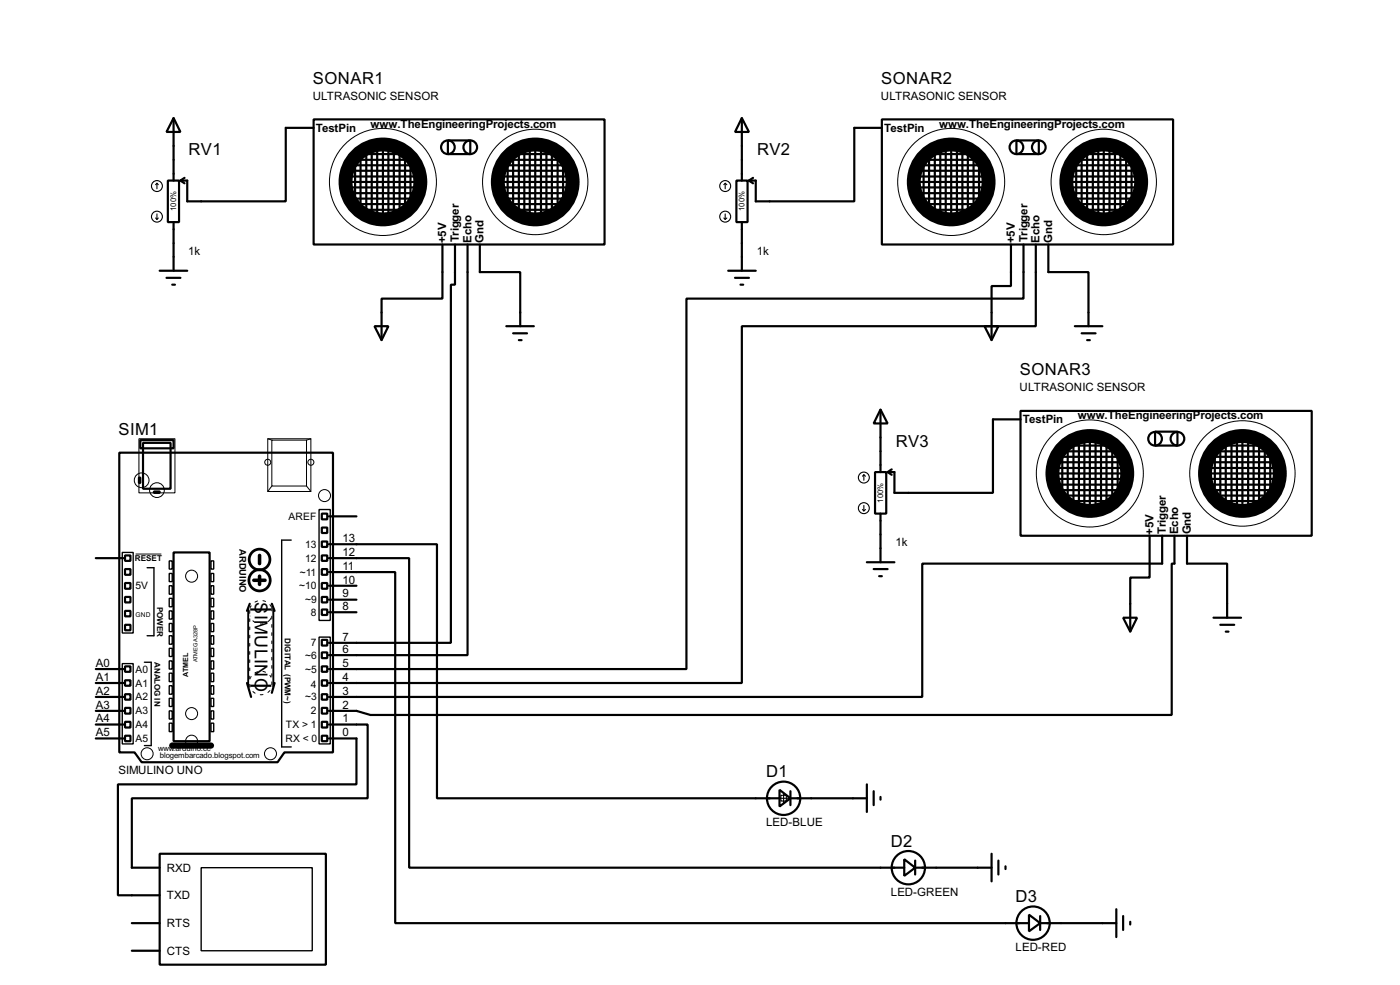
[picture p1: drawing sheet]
<svg xmlns="http://www.w3.org/2000/svg" width="256mm" height="180mm" viewBox="0 0 256 180" stroke-linecap="round" stroke-linejoin="round" font-family="sans-serif">
<g fill="none" stroke="#000" stroke-width=".4">
<path d="M30.8 33.1h2v7.6h-2zM31.8 21.6l1.3 2.6h-2.6zM31.8 21.6v11.5M33.1 33.1l.7 .5M33.8 32.6l-.7 .5M57.5 21.9h53.3v22.9h-53.3zM57.5 23.4h-5.1v13.5h-18.1v-3.8h-1.2M63 34.3h13M63.6 32.3h12.7M63.6 31.3h12.4M63.6 35.4h12.1M63.8 33.3h12.2"/>
<path d="M64.1 30.3h11.6M64.1 29.3h10.9M64.1 36.4h11.4M64.3 37.4h10.9M64.3 38.4h10.4M65.1 30v6.6M65.3 28.2h8.7M66.1 28.5v9.4M67.1 28.2v10.5M68.1 27.5v11.7M69.1 27.5v11.9M70.2 27.5v12.4"/>
<path d="M71.2 27.5v12.4M72.2 27v12.7M73.2 28v11.7M74.2 29.3v9.6M75.2 30.3v6.6M82.1 25.7h4.1v2.5h-4.1zM91.5 31.3h12.2M92 33.3h12.7M92 32.3h12.4M92 34.3h12.4M92.3 30.3h11.4M92.3 29.3h10.4"/>
<path d="M92.3 35.4h11.6M92.8 36.4h11.4M93 30v5.9M93.3 37.4h9.6M93.8 28.2h8.1M94 38.4h7.7M94 28.5v9.4M95.1 28v10.7M96.1 27.2v12M97.1 27.2v12.2M98.1 27.2v12.2M99.1 27.2v12.2"/>
<path d="M100.1 27.5v11.7M101.1 28v10.7M102.2 29.3v8.6M103.2 29.8v7.1M134.9 33.1h2.1v7.6h-2.1zM135.9 21.6l1.3 2.6h-2.5zM135.9 21.6v11.5M137.2 33.1l.8 .5M138 32.6l-.8 .5M161.6 21.9h53.3v22.9h-53.3zM161.6 23.4h-5.1v13.5h-18v-3.8h-1.3M167.2 34.3h12.9"/>
<path d="M167.7 32.3h12.7M167.7 31.3h12.4M167.7 35.4h12.2M167.9 33.3h12.2M168.2 30.3h11.7M168.2 29.3h10.9M168.2 36.4h11.4M168.5 37.4h10.9M168.5 38.4h10.4M169.2 30v6.6M169.5 28.2h8.6M170.2 28.5v9.4"/>
<path d="M171.3 28.2v10.5M172.3 27.5v11.7M173.3 27.5v11.9M174.3 27.5v12.4M175.3 27.5v12.4M176.3 27v12.7M177.3 28v11.7M178.4 29.3v9.6M179.4 30.3v6.6M186.2 25.7h4.1v2.5h-4.1zM195.6 31.3h12.2M196.1 33.3h12.7"/>
<path d="M196.1 32.3h12.5M196.1 34.3h12.5M196.4 30.3h11.4M196.4 29.3h10.4M196.4 35.4h11.7M196.9 36.4h11.4M197.2 30v5.9M197.4 37.4h9.7M197.9 28.2h8.1M198.2 38.4h7.6M198.2 28.5v9.4M199.2 28v10.7"/>
<path d="M200.2 27.2v12M201.2 27.2v12.2M202.2 27.2v12.2M203.3 27.2v12.2M204.3 27.5v11.7M205.3 28v10.7M206.3 29.3v8.6M207.3 29.8v7.1M29.3 49.6h5M30.5 50.9h2.6M31.6 52.1h.5M31.8 40.7v8.9"/>
<path d="M68.6 59.7h2.6l-1.3 2.6zM81.1 44.8v9.9h-11.2v7.6M83.4 44.8v7.3h-.8v65.6h-22.3M85.7 44.8v75.1h-25.4M87.9 44.8v5h7.4v9.9M92.8 59.7h5M133.4 49.6h5.1M134.7 50.9h2.5M135.7 52.1h.5M135.9 40.7v8.9M180.4 59.7h2.5l-1.2 2.6zM185.2 44.8v7.6h-3.5v9.9"/>
<path d="M187.5 44.8v9.9h-61.7v67.8h-65.5M189.8 44.8v14.9h-53.9v65.3h-75.6M192.1 44.8v5h7.3v9.9M196.9 59.7h5.1M94 61h2.6M95.1 62.3h.5M161.3 75l1.3 2.5h-2.5zM161.3 75v11.4M187 75.2h53.3v22.9h-53.3zM187 76.8h-5.1v13.4h-18v-3.8h-1.3M198.2 61h2.5M199.2 62.3h.5"/>
<path d="M211.6 79h4.1v2.6h-4.1zM21.9 82.9h39.1v54.8h-8.9l-1.2 1.8h-24.9l-1.3-1.8h-2.8zM25.5 87.4h.2v1h-.2zM25.7 80.6h6.1v1.5h-6.1zM26.2 81.1h5.1v8.4h-5.1zM28.2 90h1.1v.2h-1.1zM59 94h1v1.1h-1zM59 99.1h1v1h-1zM59 96.6h1v1h-1zM60.3 99.6h19.8v46.5h62.7M60.3 94.5h5M160.3 86.4h2.1v7.6h-2.1z"/>
<path d="M161.3 94v8.9M162.6 86.4l.8 .5M163.4 85.9l-.8 .5M192.6 87.7h12.9M193.1 85.7h12.7M193.1 84.6h12.4M193.1 88.7h12.2M193.3 86.7h12.2M193.6 83.6h11.7M193.6 82.6h10.9M193.6 89.7h11.4M193.9 90.7h10.9"/>
<path d="M193.9 91.7h10.4M194.6 83.4v6.6M194.9 81.6h8.6M195.6 81.8v9.4M196.7 81.6v10.4M197.7 80.8v11.7M198.7 80.8v12M199.7 80.8v12.5M200.7 80.8v12.5M201.7 80.3v12.7M202.7 81.3v11.7M203.8 82.6v9.7"/>
<path d="M204.8 83.6v6.6M210.6 98.1v7.6h-3.5v9.9M212.9 98.1v5.1h-43.9v24.4h-108.7M215.2 98.1v5.1h-.5v27.7h-146.8l-2.6-.8h-5M217.5 98.1v5.1h7.3v9.9M221 84.6h12.2M221.5 86.7h12.7M221.5 85.7h12.5M221.5 87.7h12.5M221.8 83.6h11.4M221.8 82.6h10.4M221.8 88.7h11.7"/>
<path d="M222.3 89.7h11.4M222.6 83.4v5.8M222.8 90.7h9.7M223.3 81.6h8.1M223.6 91.7h7.6M223.6 81.8v9.4M224.6 81.3v10.7M225.6 80.6v11.9M226.6 80.6v12.2M227.6 80.6v12.2M228.7 80.6v12.2M229.7 80.8v11.7"/>
<path d="M230.7 81.3v10.7M231.7 82.6v8.6M232.7 83.1v7.1M17.6 102.2h5.1M22.9 104.2h1v1h-1zM22.9 109.3h1v1h-1zM22.9 114.4h1v1h-1zM22.9 111.8h1v1h-1zM22.9 106.7h1v1.1h-1zM22.9 101.7h1v1h-1zM31.8 101.1h6.6v34.6h-6.6zM45.5 111.6h4.6v13.9h-4.6z"/>
<path d="M45.8 110.5l-.5 1.3M49.8 110.5l.5 1.3M59 101.7h1v1h-1zM59 104.2h1v1h-1zM59 106.7h1v1.1h-1zM59 109.3h1v1h-1zM59 117.1h1v1.1h-1zM59 119.4h1v1.1h-1zM59 111.6h1v1h-1zM60.3 102.2h14.7v56.6h90.7M60.3 104.7h12.1v64.3h116.1M60.3 112.1h5"/>
<path d="M60.3 109.8h5M60.3 107.2h5M158.8 102.9h5.1M160.1 104.2h2.5M161.1 105.5h.5M205.8 113.1h2.5l-1.2 2.5zM222.3 113.1h5.1M223.6 114.4h2.5M224.6 115.6h.5M17.6 135.2h5.1M17.6 132.6h5.1M17.6 130.1h5.1"/>
<path d="M17.6 127.6h5.1M17.6 125h5.1M17.6 122.5h5.1M22.9 122h1v1h-1zM22.9 124.5h1v1h-1zM22.9 127.1h1v1h-1zM22.9 129.6h1v1h-1zM22.9 132.1h1v1.1h-1zM22.9 134.7h1v1h-1zM45.3 125l.7 2.6M50.3 125l-.5 1.8M59 122h1v1h-1z"/>
<path d="M59 124.5h1v1h-1zM59 127.1h1v1h-1zM59 129.6h1v1h-1zM59 132.1h1v1.1h-1zM59 134.7h1v1h-1zM60.3 132.6h7.1v13.5h-43.2v12.7h5.1M60.3 135.2h5v8.4h-43.7v20.3h7.7M29.3 156.3h30.4v20.3h-30.4zM142.8 144.6l2 1.5-2 1.5zM144.8 146.1h14M144.8 144.8v2.6M158.8 143.6v5"/>
<path d="M160.1 144.8v2.6M161.3 145.9v.5M165.7 157.3l2 1.5-2 1.5zM167.7 158.8h14M167.7 157.5v2.6M181.7 156.3v5M182.9 157.5v2.6M184.2 158.6v.5M24.2 169h5.1M24.2 174h5.1M188.5 167.4l2.1 1.6-2.1 1.5zM190.6 169h13.9"/>
<path d="M190.6 167.7v2.5M204.5 166.4v5.1M205.8 167.7v2.5M207.1 168.7v.5"/>
<circle cx="82" cy="27" r="1.25"/>
<circle cx="86.1" cy="27" r="1.25"/>
<circle cx="186.2" cy="27" r="1.25"/>
<circle cx="190.3" cy="27" r="1.25"/>
<circle cx="211.6" cy="80.3" r="1.25"/>
<circle cx="215.7" cy="80.3" r="1.25"/>
<circle cx="143.5" cy="146.1" r="3.1"/>
<circle cx="166.4" cy="158.8" r="3.1"/>
<circle cx="189.2" cy="169" r="3.1"/>
</g>
<g fill="none" stroke="#000" stroke-width=".25">
<path d="M53.4 98.9h-1.8v37.8h1.8M58.5 93.3h2v20.3h-2zM22.4 101.1h2v14.8h-2zM27 103.9h1.2v12.5h-1.2M31 102.7h.6v1.5h-.6zM31 105h.6v1.5h-.6zM31 107.2h.6v1.6h-.6zM31 109.5h.6v1.6h-.6zM31 111.8h.6v1.5h-.6zM31 114.1h.6v1.5h-.6zM31 116.4h.6v1.5h-.6zM31 118.7h.6v1.5h-.6z"/>
<path d="M38.7 102.7h.5v1.5h-.5zM38.7 105h.5v1.5h-.5zM38.7 107.2h.5v1.6h-.5zM38.7 109.5h.5v1.6h-.5zM38.7 111.8h.5v1.5h-.5zM38.7 114.1h.5v1.5h-.5zM38.7 116.4h.5v1.5h-.5zM38.7 118.7h.5v1.5h-.5zM58.5 116.6h2v19.6h-2zM22.4 121.5h2v14.7h-2zM26.5 121.2h1.2v15.3h-1.2M31 121h.6v1.5h-.6z"/>
<path d="M31 123.2h.6v1.6h-.6zM31 125.5h.6v1.6h-.6zM31 127.8h.6v1.5h-.6zM31 130.1h.6v1.5h-.6zM31 132.4h.6v1.5h-.6zM38.7 121h.5v1.5h-.5zM38.7 123.2h.5v1.6h-.5zM38.7 125.5h.5v1.6h-.5zM38.7 127.8h.5v1.5h-.5zM38.7 130.1h.5v1.5h-.5zM38.7 132.4h.5v1.5h-.5zM36.9 158.8h20.3v15.2h-20.3z"/>
</g>
<g fill="none" stroke="#fff" stroke-width=".18">
<path d="M45.8 111.3v14.5M49.8 111.3v14.5"/>
<circle cx="47.8" cy="112.1" r="2.15"/>
<circle cx="47.8" cy="125" r="2.15"/>
</g>
<circle cx="47.8" cy="112.1" r="2.15" fill="none" stroke="#000" stroke-width=".18" stroke-dasharray="2 1 .5 1 .5 1"/>
<g fill="none" stroke="#000" stroke-width=".18" stroke-dasharray=".5 1">
<path d="M49.8 111.3v14.5M45.8 125.8v-14.5"/>
<circle cx="47.8" cy="125" r="2.15"/>
</g>
<g fill="none" stroke="#000" stroke-width=".5">
<circle cx="47.5" cy="106.2" r="1.95"/>
<circle cx="47.5" cy="102.4" r="1.9"/>
</g>
<path d="M46.5 106.2h2.1M47.6 101.7v1.5M47.6 105.5v1.5" fill="none" stroke="#000" stroke-width=".65"/>
<g fill="none" stroke="#000" stroke-width=".18">
<path d="M25.5 80.3h6.6v9.9h-6.6zM49.1 80.3h7.9v9.7h-7.9zM49.1 80.3l.7 .3M49.8 80.6h6.4v8.4h-6.4zM49.8 89l-.7 1M56.2 89l.8 1M57 80.3l-.8 .3M24.9 101.4h4.6"/>
<circle cx="70.1" cy="33.3" r="9.8"/>
<circle cx="98" cy="33.3" r="9.7"/>
<circle cx="174.2" cy="33.3" r="9.8"/>
<circle cx="202.2" cy="33.3" r="9.7"/>
<circle cx="25.9" cy="87.9" r="1.35"/>
<circle cx="28.7" cy="89.7" r="1.35"/>
<circle cx="49" cy="84.6" r=".55"/>
<circle cx="56.9" cy="84.6" r=".55"/>
<circle cx="59.4" cy="90.7" r="1.1"/>
<circle cx="199.6" cy="86.7" r="9.8"/>
<circle cx="227.6" cy="86.7" r="9.7"/>
<circle cx="35.1" cy="105.5" r="1.1"/>
<circle cx="26.9" cy="138" r="1.1"/>
<circle cx="35.1" cy="130.6" r="1.1"/>
<circle cx="35.1" cy="135.7" r="1.1"/>
<circle cx="49.5" cy="138" r="1.1"/>
</g>
<path d="M31.6 136.5h7.1" fill="none" stroke="#000" stroke-width="1.2"/>
<g fill="none" stroke="#000" stroke-width="2.6">
<circle cx="70.1" cy="33.3" r="6.9"/>
<circle cx="98" cy="33.3" r="6.9"/>
<circle cx="174.2" cy="33.3" r="6.9"/>
<circle cx="202.2" cy="33.3" r="6.9"/>
<circle cx="199.6" cy="86.7" r="6.9"/>
<circle cx="227.6" cy="86.7" r="6.9"/>
</g>
<g fill="none" stroke="#000" stroke-width=".2">
<path d="M28.5 39.9l.3 .3M28.8 33.6l-.3 .2M28.8 33.6l.2 .2M28.8 33.6v1M28.8 39.2v1M29 39.9l-.2 .3M132.6 39.9l.3 .3M132.9 33.6l-.3 .2M132.9 33.6l.3 .2M132.9 33.6v1M132.9 39.2v1M133.2 39.9l-.3 .3"/>
<path d="M158 93.3l.3 .2M158.3 86.9l-.3 .3M158.3 86.9l.3 .3M158.3 86.9v1M158.3 92.5v1M158.6 93.3l-.3 .2M142.5 146.1h2.1M143.1 145.6h1v1h-1zM143.6 145.1v2"/>
<circle cx="28.7" cy="39.7" r="1"/>
<circle cx="28.7" cy="34.1" r="1"/>
<circle cx="132.8" cy="34.1" r="1"/>
<circle cx="132.8" cy="39.7" r="1"/>
<circle cx="158.2" cy="93" r="1"/>
<circle cx="158.2" cy="87.4" r="1"/>
</g>
<g font-size="3.7">
<text x="46.7" y="110.3" transform="rotate(90 46.7 110.3)">S</text>
<text x="46.7" y="112.5" transform="rotate(90 46.7 112.5)">IMULINO</text>
</g>
<g font-size="3.4">
<text x="57.3" y="15.3">SONAR1</text>
<text x="161.4" y="15.3">SONAR2</text>
<text x="34.6" y="28.5">RV1</text>
<text x="138.7" y="28.5">RV2</text>
<text x="186.8" y="68.7">SONAR3</text>
<text x="21.7" y="79.7">SIM1</text>
<text x="164.1" y="81.8">RV3</text>
<text x="140.4" y="142.3">D1</text>
<text x="163.2" y="155">D2</text>
<text x="186.1" y="165.1">D3</text>
</g>
<g font-size="2.4">
<text x="57.3" y="18.3">ULTRASONIC SENSOR</text>
<text x="67.9" y="23.3">www.TheEngineeringProjects.com</text>
<text x="161.4" y="18.3">ULTRASONIC SENSOR</text>
<text x="172.1" y="23.3">www.TheEngineeringProjects.com</text>
<text x="57.8" y="24.1">TestPin</text>
<text x="162" y="24.1">TestPin</text>
<text x="34.5" y="46.6">1k</text>
<text x="81.8" y="44.6" transform="rotate(-90 81.8 44.6)">+5V</text>
<text x="84.1" y="44.4" transform="rotate(-90 84.1 44.4)">Trigger</text>
<text x="86.4" y="44.4" transform="rotate(-90 86.4 44.4)">Echo</text>
<text x="88.6" y="44.5" transform="rotate(-90 88.6 44.5)">Gnd</text>
<text x="138.7" y="46.6">1k</text>
<text x="185.9" y="44.6" transform="rotate(-90 185.9 44.6)">+5V</text>
<text x="188.2" y="44.4" transform="rotate(-90 188.2 44.4)">Trigger</text>
<text x="190.5" y="44.4" transform="rotate(-90 190.5 44.4)">Echo</text>
<text x="192.8" y="44.5" transform="rotate(-90 192.8 44.5)">Gnd</text>
<text x="186.8" y="71.6">ULTRASONIC SENSOR</text>
<text x="187.4" y="77.5">TestPin</text>
<text x="197.5" y="76.7">www.TheEngineeringProjects.com</text>
<text x="62.8" y="101.8">12</text>
<text x="62.8" y="99.2">13</text>
<text x="164.1" y="99.9">1k</text>
<text x="211.3" y="97.9" transform="rotate(-90 211.3 97.9)">+5V</text>
<text x="213.6" y="97.7" transform="rotate(-90 213.6 97.7)">Trigger</text>
<text x="215.9" y="97.8" transform="rotate(-90 215.9 97.8)">Echo</text>
<text x="218.2" y="97.8" transform="rotate(-90 218.2 97.8)">Gnd</text>
<text x="62.8" y="106.8">10</text>
<text x="62.8" y="104.3">11</text>
<text x="62.8" y="111.7">8</text>
<text x="62.8" y="109.4">9</text>
<text x="62.8" y="119.5">6</text>
<text x="62.8" y="117.3">7</text>
<text x="17.6" y="124.6">A1</text>
<text x="17.6" y="122.1">A0</text>
<text x="62.8" y="124.6">4</text>
<text x="62.8" y="122.1">5</text>
<text x="17.6" y="129.7">A3</text>
<text x="17.6" y="127.2">A2</text>
<text x="62.8" y="129.7">2</text>
<text x="62.8" y="127.2">3</text>
<text x="17.6" y="134.8">A5</text>
<text x="17.6" y="132.2">A4</text>
<text x="62.8" y="134.8">0</text>
<text x="62.8" y="132.2">1</text>
<text x="21.7" y="141.6">SIMULINO UNO</text>
<text x="140.3" y="151.3">LED-BLUE</text>
<text x="30.5" y="159.5">RXD</text>
<text x="30.5" y="164.6">TXD</text>
<text x="163.2" y="164">LED-GREEN</text>
<text x="30.5" y="169.7">RTS</text>
<text x="30.5" y="174.7">CTS</text>
<text x="186" y="174.1">LED-RED</text>
</g>
<g font-size="2.1">
<text x="52.8" y="95.2">AREF</text>
<text x="55.9" y="100.3">13</text>
<text x="24.8" y="107.9">5V</text>
<text x="54.8" y="107.9">~10</text>
<text x="54.9" y="105.4">~11</text>
<text x="55.9" y="102.8">12</text>
<text x="55.9" y="110.4">~9</text>
<text x="57" y="112.7">8</text>
<text x="57" y="118.3">7</text>
<text x="24.8" y="123.1">A0</text>
<text x="24.8" y="125.7">A1</text>
<text x="55.9" y="120.6">~6</text>
<text x="55.9" y="123.1">~5</text>
<text x="57" y="125.9">4</text>
<text x="24.8" y="128.2">A2</text>
<text x="24.8" y="130.8">A3</text>
<text x="55.9" y="128.2">~3</text>
<text x="57" y="130.8">2</text>
<text x="24.8" y="133.3">A4</text>
<text x="24.8" y="135.8">A5</text>
<text x="52.3" y="135.8">RX &lt; 0</text>
<text x="52.4" y="133.3">TX &gt; 1</text>
</g>
<text font-size="1.9" x="43.9" y="100.5" transform="rotate(90 43.9 100.5)">ARDUINO</text>
<g font-size="1.7">
<text x="24.7" y="102.6">RESET</text>
<text x="28.8" y="111.1" transform="rotate(90 28.8 111.1)">POWER</text>
<text x="52.2" y="116.8" transform="rotate(90 52.2 116.8)">DIGITAL (PWM~)</text>
<text x="28.3" y="121.2" transform="rotate(90 28.3 121.2)">ANALOG IN</text>
</g>
<g font-size="1.6">
<text x="32.3" y="38.6" transform="rotate(-90 32.3 38.6)">100%</text>
<text x="136.4" y="38.6" transform="rotate(-90 136.4 38.6)">100%</text>
<text x="161.8" y="92" transform="rotate(-90 161.8 92)">100%</text>
<text x="29" y="137.5">www.arduino.cc</text>
<text x="29.3" y="138.7">blogembarcado.blogspot.com</text>
</g>
<text font-size="1.5" x="34.5" y="123.8" transform="rotate(-90 34.5 123.8)">ATMEL</text>
<text font-size="1.4" x="24.8" y="112.9">GND</text>
<text font-size="1.2" x="36.2" y="121.2" transform="rotate(-90 36.2 121.2)">ATMEGA328P</text>
</svg>
